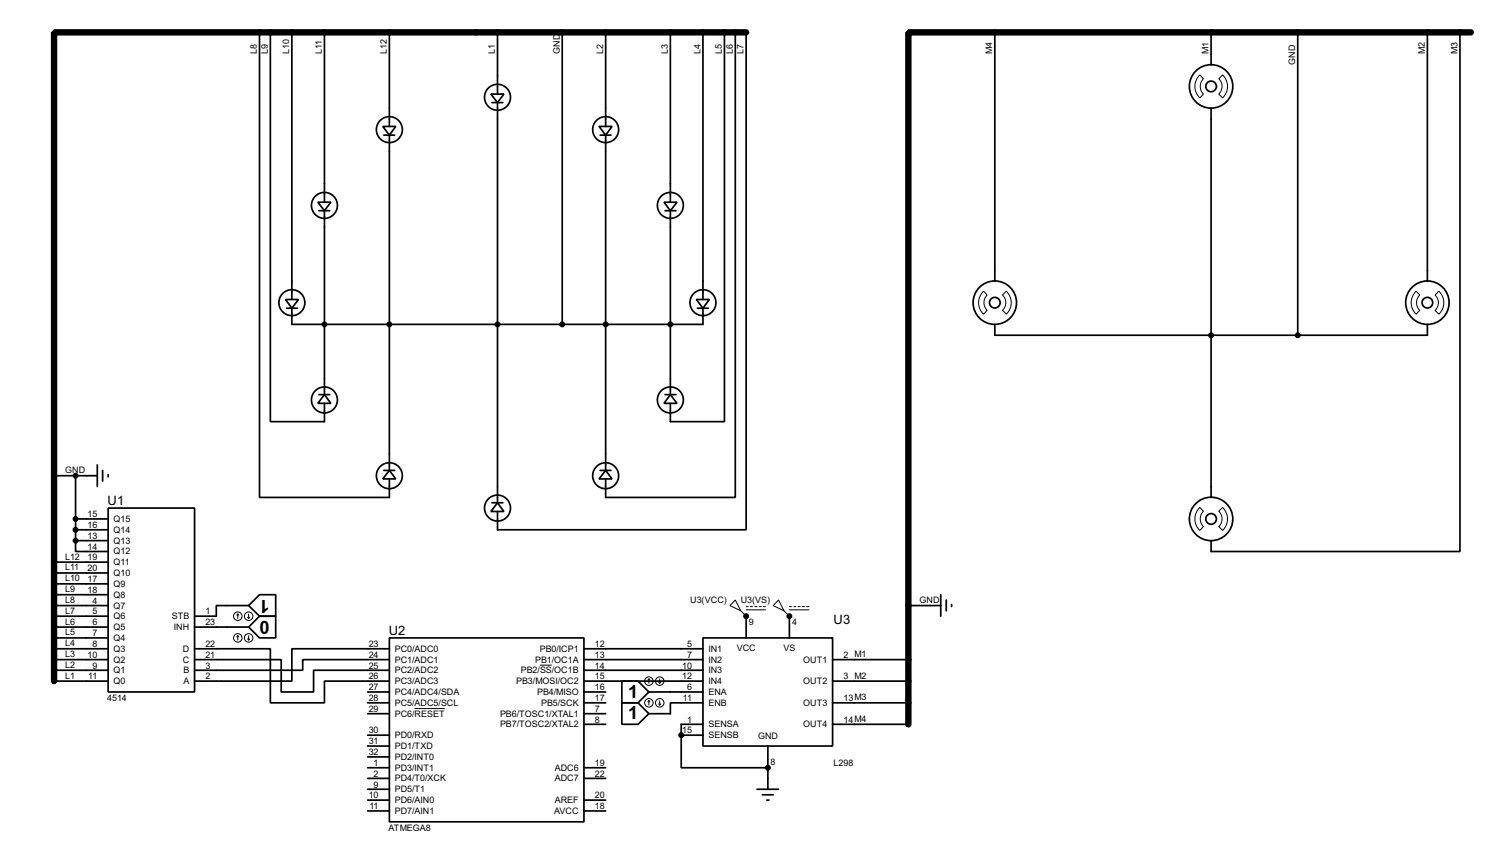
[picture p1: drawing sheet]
<svg xmlns="http://www.w3.org/2000/svg" width="351mm" height="198mm" viewBox="0 0 351 198" stroke-linecap="round" stroke-linejoin="round" font-family="sans-serif">
<path d="M175.3 7.6h-162.6v152.4M345.5 7.6h-132.1v162.6" fill="none" stroke="#000" stroke-width="1.5"/>
<g fill="none" stroke="#000" stroke-width=".4">
<path d="M61 7.6v109.3h30.5v-4.4M63.5 7.6v91.5h12.7v-4.3M68.6 7.6v62.8M76.2 7.6v39.9M91.5 7.6v22.1M116.9 7.6v14.5M132.1 7.6v68.6M142.3 7.6v22.1M157.5 7.6v39.9M165.1 7.6v62.8M170.2 7.6v91.5h-12.7v-4.3M172.7 7.6v109.3h-30.4v-4.4"/>
<path d="M175.3 7.6v116.9h-58.4v-4.3M233.7 7.6v58.5M284.5 7.6v7.7M304.8 7.6v71.2M335.3 7.6v58.5M342.9 7.6v122h-58.4v-2.6M89.9 29.7h3.1l-1.5 2.1zM90.2 31.8h2.5M91.5 31.8v78.7M115.3 22.1h3.1l-1.5 2zM115.6 24.1h2.5M116.9 24.1v94"/>
<path d="M140.7 29.7h3.1l-1.5 2.1zM141 31.8h2.5M142.3 31.8v78.7M284.5 25.4v91.5M74.7 47.5h3l-1.5 2zM74.9 49.5h2.6M76.2 49.5v43.2M156 47.5h3l-1.5 2zM156.2 49.5h2.6M157.5 49.5v43.2M67.1 70.4h3l-1.5 2zM67.3 72.4h2.6"/>
<path d="M68.6 72.4v3.8h96.5v-3.8M163.6 70.4h3l-1.5 2zM163.8 72.4h2.6M233.7 76.2v2.6h101.6v-2.6M74.9 92.7h2.6M76.2 92.7l1.5 2.1h-3zM156.2 92.7h2.6M157.5 92.7l1.5 2.1h-3zM12.7 111.8h10.2M17.8 111.8v15.2M22.9 109.2v5.1M24.1 110.5v2.5"/>
<path d="M25.4 119.4h20.3v43.2h-20.3zM25.4 111.5v.5M90.2 110.5h2.5M91.5 110.5l1.5 2h-3.1zM115.6 118.1h2.5M116.9 118.1l1.5 2.1h-3.1zM141 110.5h2.5M142.3 110.5l1.5 2h-3.1zM12.7 139.7h12.7M12.7 137.2h12.7M12.7 134.6h12.7M12.7 132.1h12.7"/>
<path d="M17.8 127v2.6h7.6M17.8 127h7.6M17.8 124.5h7.6M17.8 121.9h7.6M221 139.7v5.1M12.7 147.3h12.7M12.7 157.5h12.7M12.7 155h12.7M12.7 152.4h12.7M12.7 149.9h12.7M12.7 144.8h12.7M12.7 142.3h12.7"/>
<path d="M45.7 155h20.4v7.6h7.6v-5.1h17.8M45.7 152.4h17.8v12.7h12.7v-5.1h15.3M45.7 147.3h12.7M58.4 142.3l2.6-2.6h3.8v5.1h-3.8zM58.4 142.3h-7.6v2.5h-5.1M61 144.8h3.8v5.1h-3.8l-2.6-2.6zM91.5 149.9h45.7v43.2h-45.7zM91.5 152.4h-22.9v7.6h-22.9M91.5 155h-20.4v2.5h-25.4M137.2 157.5h27.9M137.2 155h27.9M137.2 152.4h27.9"/>
<path d="M165.1 149.9h30.5v25.4h-30.5zM175.3 144.8v5.1M185.4 144.8v5.1M195.6 155h17.8M213.4 142.3h7.6M222.3 141v2.5M223.5 142v.5M12.7 160h12.7M86.4 162.6h5.1M86.4 165.1h5.1M86.4 167.7h5.1M86.4 172.7h5.1"/>
<path d="M86.4 175.3h5.1M86.4 177.8h5.1M137.2 160h27.9M137.2 162.6h5.1M137.2 170.2h5.1M137.2 165.1h5.1M137.2 167.7h5.1M146.1 165.1h3.8l2.5 2.6-2.5 2.5h-3.8zM146.1 160h3.8l2.5 2.6-2.5 2.5h-3.8zM152.4 162.6h12.7M160 172.7v7.7h20.4M160 172.7h5.1"/>
<path d="M165.1 165.1h-7.6v2.6h-5.1M165.1 170.2h-5.1v2.5M180.4 175.3v10.1M195.6 160h17.8M195.6 170.2h17.8M195.6 165.1h17.8M86.4 185.4h5.1M86.4 188h5.1M86.4 180.4h5.1M86.4 182.9h5.1M86.4 190.5h5.1M137.2 188h5.1"/>
<path d="M137.2 180.4h5.1M137.2 182.9h5.1M137.2 190.5h5.1M177.8 185.4h5.1M179.1 186.7h2.5M180.1 188h.5"/>
<circle cx="91.4" cy="30.5" r="3.1"/>
<circle cx="116.8" cy="22.9" r="3.1"/>
<circle cx="142.2" cy="30.5" r="3.1"/>
<circle cx="284.4" cy="20.3" r="5.1"/>
<circle cx="284.4" cy="20.3" r="1.25"/>
<circle cx="76.2" cy="48.3" r="3.1"/>
<circle cx="157.4" cy="48.3" r="3.1"/>
<circle cx="68.5" cy="71.1" r="3.1"/>
<circle cx="165.1" cy="71.1" r="3.1"/>
<circle cx="233.6" cy="71.1" r="5.1"/>
<circle cx="233.6" cy="71.1" r="1.25"/>
<circle cx="335.2" cy="71.1" r="5.1"/>
<circle cx="335.2" cy="71.1" r="1.25"/>
<circle cx="76.2" cy="94" r="3.1"/>
<circle cx="157.4" cy="94" r="3.1"/>
<circle cx="91.4" cy="111.8" r="3.1"/>
<circle cx="116.8" cy="119.4" r="3.1"/>
<circle cx="142.2" cy="111.8" r="3.1"/>
<circle cx="284.4" cy="121.9" r="5.1"/>
<circle cx="284.4" cy="121.9" r="1.25"/>
</g>
<g fill="#000">
<circle cx="175.3" cy="144.8" r=".2"/>
<circle cx="185.4" cy="144.8" r=".2"/>
<circle cx="160" cy="172.7" r=".2"/>
<circle cx="180.4" cy="180.4" r=".2"/>
</g>
<g fill="none" stroke="#000" stroke-width=".23">
<path d="M281.8 17.6l.9 .9a2.54 2.54 0 0 0 0 3.6l-.9 .9a3.7 3.7 0 0 1 0-5.4zM286.3 18.5l.9-.9a3.7 3.7 0 0 1 0 5.4l-.9-.9a2.45 2.45 0 0 0 0-3.6zM231 68.4l.9 .9a2.54 2.54 0 0 0 0 3.6l-.9 .9a3.7 3.7 0 0 1 0-5.4zM235.5 69.3l.9-.9a3.7 3.7 0 0 1 0 5.4l-.9-.9a2.45 2.45 0 0 0 0-3.6zM332.6 68.4l.9 .9a2.54 2.54 0 0 0 0 3.6l-.9 .9a3.7 3.7 0 0 1 0-5.4zM337.1 69.3l.9-.9a3.7 3.7 0 0 1 0 5.4l-.9-.9a2.45 2.45 0 0 0 0-3.6zM281.8 119.2l.9 .9a2.54 2.54 0 0 0 0 3.6l-.9 .9a3.7 3.7 0 0 1 0-5.4zM286.3 120.1l.9-.9a3.7 3.7 0 0 1 0 5.4l-.9-.9a2.45 2.45 0 0 0 0-3.6zM55.9 144.3l.2 .2M55.9 144.3l-.3 .2M55.9 144.3v1M55.9 149.4v1"/>
<path d="M55.9 149.4l.2 .2M55.9 149.4l-.3 .2M58.2 145l.2 .3M58.2 150.1l.2 .3M58.4 144.3v1M58.4 149.4v1M58.7 145l-.3 .3M58.7 150.1l-.3 .3M126.8 156.3h2.8M152.4 159.5v1M152.4 159.5l-.2 .3M152.4 159.5l.3 .3"/>
<path d="M155 159.5v1M172.7 141l1.3 2.5-2.5-1.2zM174 143.5l1.3 1.3M175.3 142.5h.5M175.3 143.3h4.5M176.3 142.5h.5M177.3 142.5h.5M178.3 142.5h.5M179.3 142.5h.5M182.9 141l1.3 2.5-2.6-1.2zM184.2 143.5l1.2 1.3M185.4 142.5h.5"/>
<path d="M185.4 143.3h4.6M186.5 142.5h.5M187.5 142.5h.5M188.5 142.5h.5M189.5 142.5h.5M97.4 166.5h7.1M152.4 164.6l-.2 .3M152.4 164.6l.3 .3M152.4 164.6v1M154.7 165.4l.3 .2M154.7 160.3l.3 .2M155 164.6v1"/>
<path d="M155.2 165.4l-.2 .2M155.2 160.3l-.2 .2"/>
<circle cx="55.8" cy="149.9" r="1"/>
<circle cx="55.8" cy="144.8" r="1"/>
<circle cx="58.4" cy="144.8" r="1"/>
<circle cx="58.4" cy="149.9" r="1"/>
<circle cx="152.4" cy="165.1" r="1"/>
<circle cx="152.4" cy="160" r="1"/>
<circle cx="154.9" cy="165.1" r="1"/>
<circle cx="154.9" cy="160" r="1"/>
</g>
<g fill="#000" stroke="#000" stroke-width=".4">
<circle cx="76.2" cy="76.2" r=".5"/>
<circle cx="91.4" cy="76.2" r=".5"/>
<circle cx="116.8" cy="76.2" r=".5"/>
<circle cx="132" cy="76.2" r=".5"/>
<circle cx="142.2" cy="76.2" r=".5"/>
<circle cx="157.4" cy="76.2" r=".5"/>
<circle cx="284.4" cy="78.8" r=".5"/>
<circle cx="304.8" cy="78.8" r=".5"/>
<circle cx="17.7" cy="111.8" r=".5"/>
<circle cx="17.7" cy="127" r=".5"/>
<circle cx="17.7" cy="124.5" r=".5"/>
<circle cx="17.7" cy="121.9" r=".5"/>
<circle cx="175.2" cy="144.8" r=".5"/>
<circle cx="185.4" cy="144.8" r=".5"/>
<circle cx="160" cy="172.7" r=".5"/>
<circle cx="180.3" cy="180.4" r=".5"/>
</g>
<g font-size="4.8">
<text x="63.3" y="140.9" transform="rotate(-180 63.3 140.9)">1</text>
<text x="63.3" y="146" transform="rotate(-180 63.3 146)">0</text>
<text x="147.5" y="163.9">1</text>
<text x="147.5" y="169">1</text>
</g>
<g font-size="3.4">
<text x="25.3" y="118.6">U1</text>
<text x="91.3" y="149.1">U2</text>
<text x="195.8" y="146.5">U3</text>
</g>
<g font-size="2.4">
<text x="60.4" y="12.7" transform="rotate(-90 60.4 12.7)">L8</text>
<text x="62.9" y="12.7" transform="rotate(-90 62.9 12.7)">L9</text>
<text x="68" y="12.7" transform="rotate(-90 68 12.7)">L10</text>
<text x="75.6" y="12.7" transform="rotate(-90 75.6 12.7)">L11</text>
<text x="90.9" y="12.7" transform="rotate(-90 90.9 12.7)">L12</text>
<text x="116.3" y="12.7" transform="rotate(-90 116.3 12.7)">L1</text>
<text x="131.5" y="12.7" transform="rotate(-90 131.5 12.7)">GND</text>
<text x="141.7" y="12.7" transform="rotate(-90 141.7 12.7)">L2</text>
<text x="156.9" y="12.7" transform="rotate(-90 156.9 12.7)">L3</text>
<text x="164.5" y="12.7" transform="rotate(-90 164.5 12.7)">L4</text>
<text x="169.6" y="12.7" transform="rotate(-90 169.6 12.7)">L5</text>
<text x="172.1" y="12.7" transform="rotate(-90 172.1 12.7)">L6</text>
<text x="174.7" y="12.7" transform="rotate(-90 174.7 12.7)">L7</text>
<text x="233.1" y="12.7" transform="rotate(-90 233.1 12.7)">M4</text>
<text x="283.9" y="12.7" transform="rotate(-90 283.9 12.7)">M1</text>
<text x="304.2" y="15.2" transform="rotate(-90 304.2 15.2)">GND</text>
<text x="334.7" y="12.7" transform="rotate(-90 334.7 12.7)">M2</text>
<text x="342.3" y="12.7" transform="rotate(-90 342.3 12.7)">M3</text>
<text x="15.3" y="111.2">GND</text>
<text x="20.6" y="124.1">16</text>
<text x="20.6" y="121.5">15</text>
<text x="26.7" y="125.2">Q14</text>
<text x="26.7" y="122.6">Q15</text>
<text x="15.3" y="131.5">L12</text>
<text x="20.6" y="131.7">19</text>
<text x="20.6" y="129.2">14</text>
<text x="20.6" y="126.6">13</text>
<text x="26.7" y="130.3">Q12</text>
<text x="26.7" y="127.7">Q13</text>
<text x="15.3" y="136.6">L10</text>
<text x="15.3" y="134">L11</text>
<text x="20.6" y="136.8">17</text>
<text x="20.6" y="134.2">20</text>
<text x="26.7" y="137.9">Q9</text>
<text x="26.7" y="135.3">Q10</text>
<text x="26.7" y="132.8">Q11</text>
<text x="15.3" y="141.7">L8</text>
<text x="15.3" y="139.1">L9</text>
<text x="20.6" y="139.3">18</text>
<text x="21.7" y="141.9">4</text>
<text x="26.7" y="143">Q7</text>
<text x="26.7" y="140.4">Q8</text>
<text x="162.1" y="141.7">U3(VCC)</text>
<text x="174" y="141.7">U3(VS)</text>
<text x="215.9" y="141.7">GND</text>
<text x="15.3" y="149.3">L5</text>
<text x="15.3" y="146.7">L6</text>
<text x="15.3" y="144.2">L7</text>
<text x="21.7" y="149.5">7</text>
<text x="21.7" y="146.9">6</text>
<text x="21.7" y="144.4">5</text>
<text x="26.7" y="148">Q5</text>
<text x="26.7" y="145.5">Q6</text>
<text x="40.3" y="145.5">STB</text>
<text x="40.8" y="148">INH</text>
<text x="48.3" y="146.9">23</text>
<text x="48.3" y="144.4">1</text>
<text x="175.9" y="146.9">9</text>
<text x="186.1" y="146.9">4</text>
<text x="15.3" y="154.4">L3</text>
<text x="15.3" y="151.8">L4</text>
<text x="20.6" y="154.6">10</text>
<text x="21.7" y="152">8</text>
<text x="26.7" y="155.7">Q2</text>
<text x="26.7" y="153.1">Q3</text>
<text x="26.7" y="150.6">Q4</text>
<text x="42.9" y="155.7">C</text>
<text x="42.9" y="153.1">D</text>
<text x="48.3" y="154.6">21</text>
<text x="48.3" y="152">22</text>
<text x="86.6" y="152">23</text>
<text x="86.6" y="154.6">24</text>
<text x="92.7" y="153.1">PC0/ADC0</text>
<text x="92.7" y="155.7">PC1/ADC1</text>
<text x="125.7" y="155.7">PB1/OC1A</text>
<text x="126.8" y="153.1">PB0/ICP1</text>
<text x="139.7" y="152">12</text>
<text x="139.7" y="154.6">13</text>
<text x="161.4" y="152">5</text>
<text x="161.4" y="154.6">7</text>
<text x="166.4" y="153.1">IN1</text>
<text x="166.4" y="155.7">IN2</text>
<text x="173" y="153">VCC</text>
<text x="184" y="153">VS</text>
<text x="188.6" y="155.7">OUT1</text>
<text x="198.1" y="154.6">2 M1</text>
<text x="15.3" y="159.4">L1</text>
<text x="15.3" y="156.9">L2</text>
<text x="20.7" y="159.6">11</text>
<text x="21.7" y="157.1">9</text>
<text x="26.7" y="160.7">Q0</text>
<text x="26.7" y="158.2">Q1</text>
<text x="43.1" y="160.7">A</text>
<text x="43.1" y="158.2">B</text>
<text x="48.3" y="159.6">2</text>
<text x="48.3" y="157.1">3</text>
<text x="86.6" y="157.1">25</text>
<text x="86.6" y="159.6">26</text>
<text x="92.7" y="158.2">PC2/ADC2</text>
<text x="92.7" y="160.7">PC3/ADC3</text>
<text x="121.2" y="160.7">PB3/MOSI/OC2</text>
<text x="122.3" y="158.2">PB2/SS/OC1B</text>
<text x="139.7" y="157.1">14</text>
<text x="139.7" y="159.6">15</text>
<text x="160.3" y="157.1">10</text>
<text x="160.3" y="159.6">12</text>
<text x="166.4" y="158.2">IN3</text>
<text x="166.4" y="160.7">IN4</text>
<text x="188.6" y="160.7">OUT2</text>
<text x="198.1" y="159.6">3 M2</text>
<text x="25.2" y="164.7">4514</text>
<text x="86.6" y="167.3">29</text>
<text x="86.6" y="162.2">27</text>
<text x="86.6" y="164.7">28</text>
<text x="92.7" y="163.3">PC4/ADC4/SDA</text>
<text x="92.7" y="165.8">PC5/ADC5/SCL</text>
<text x="126.1" y="163.3">PB4/MISO</text>
<text x="127.1" y="165.8">PB5/SCK</text>
<text x="139.7" y="162.2">16</text>
<text x="139.7" y="164.7">17</text>
<text x="139.7" y="167.3">7</text>
<text x="160.4" y="164.7">11</text>
<text x="161.4" y="162.2">6</text>
<text x="166.4" y="163.3">ENA</text>
<text x="166.4" y="165.8">ENB</text>
<text x="188.6" y="165.8">OUT3</text>
<text x="198.1" y="164.7">13M3</text>
<text x="86.6" y="172.3">30</text>
<text x="92.7" y="168.4">PC6/RESET</text>
<text x="92.7" y="173.4">PD0/RXD</text>
<text x="117.4" y="168.4">PB6/TOSC1/XTAL1</text>
<text x="117.4" y="170.9">PB7/TOSC2/XTAL2</text>
<text x="139.7" y="169.8">8</text>
<text x="160.3" y="172.3">15</text>
<text x="161.4" y="169.8">1</text>
<text x="166.4" y="170.9">SENSA</text>
<text x="166.4" y="173.4">SENSB</text>
<text x="178" y="173.6">GND</text>
<text x="188.6" y="170.9">OUT4</text>
<text x="198.1" y="169.8">14M4</text>
<text x="86.6" y="174.9">31</text>
<text x="86.6" y="177.4">32</text>
<text x="87.8" y="180">1</text>
<text x="92.7" y="176">PD1/TXD</text>
<text x="92.7" y="178.5">PD2/INT0</text>
<text x="139.7" y="180">19</text>
<text x="181" y="179.7">8</text>
<text x="195.8" y="179.9">L298</text>
<text x="87.8" y="182.5">2</text>
<text x="87.8" y="185">9</text>
<text x="92.7" y="181.1">PD3/INT1</text>
<text x="92.7" y="183.6">PD4/T0/XCK</text>
<text x="130.3" y="183.6">ADC7</text>
<text x="130.3" y="181.1">ADC6</text>
<text x="139.7" y="182.5">22</text>
<text x="86.6" y="187.6">10</text>
<text x="86.8" y="190.1">11</text>
<text x="92.7" y="186.1">PD5/T1</text>
<text x="92.7" y="188.7">PD6/AIN0</text>
<text x="92.7" y="191.2">PD7/AIN1</text>
<text x="130.2" y="191.2">AVCC</text>
<text x="130.3" y="188.7">AREF</text>
<text x="139.7" y="187.6">20</text>
<text x="139.7" y="190.1">18</text>
<text x="91.3" y="195.2">ATMEGA8</text>
</g>
</svg>
